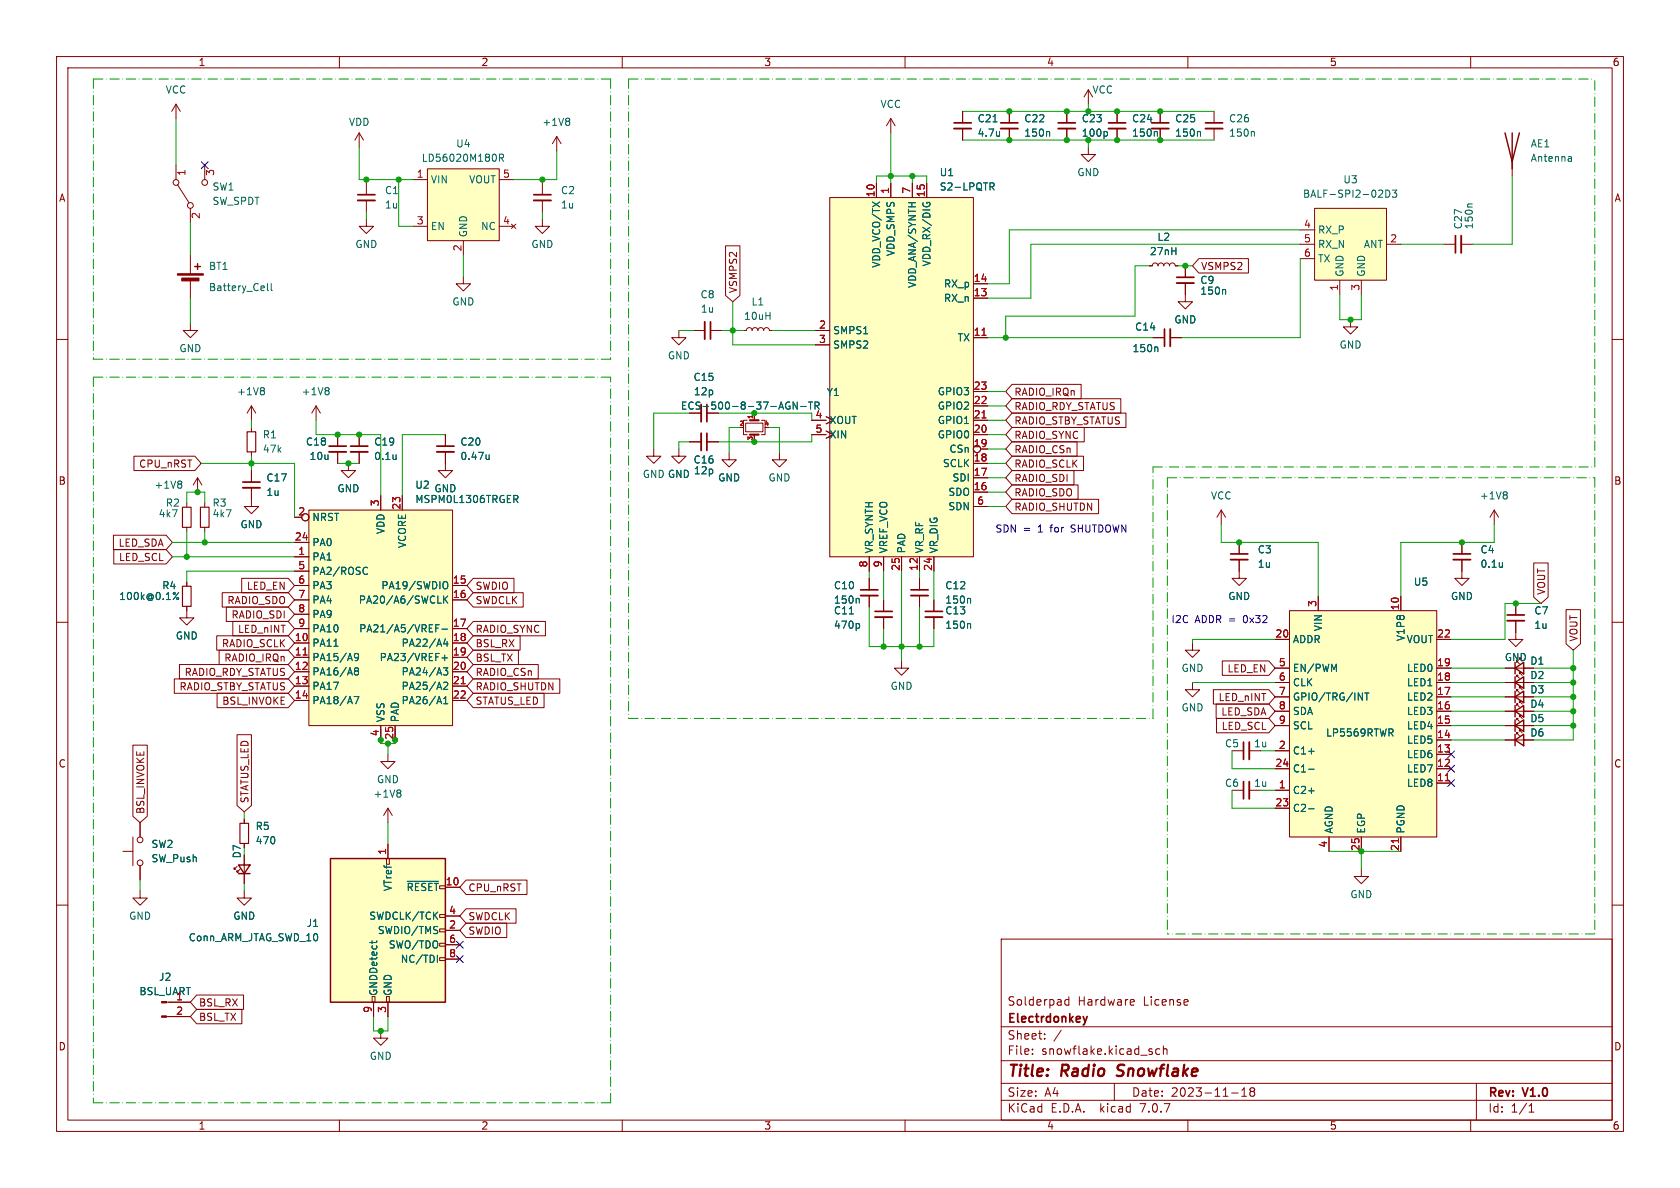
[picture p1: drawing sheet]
<svg xmlns="http://www.w3.org/2000/svg" width="297mm" height="210mm" viewBox="0 0 297 210" stroke-linecap="round" stroke-linejoin="round" font-family="sans-serif">
<g fill="none" stroke="#840000" stroke-width=".18">
<path d="M10 10h277v190h-277zM12 12h273v186h-273zM31.1 18.4l-.7 1.3M31.1 18.4v2.6M31.1 18.4l.8 1.3M60 10v2M110 10v2M160 10v2M170.2 19.7v2M178.4 19.7v2M188.6 19.7v2M192.4 15.9l-.8 1.2"/>
<path d="M192.4 15.9v2.5M192.4 15.9l.8 1.2M197.5 19.7v2M205.1 19.7v2M210 10v2M214.6 19.7v2M260 10v2M31.1 29.2v2.6M31.4 32.6l2 3.2M33.7 36.8v2.6M36.2 29.2v2.6M63.5 23.5v2.5"/>
<path d="M63.5 23.5l-.8 1.3M63.5 23.5l.8 1.3M64.8 38.7v1.3h1.2l-1.2 1.3-1.3-1.3h1.3M64.8 32.4v2M64.8 35.4v2.1M73 31.8h2.6M75.6 29.8h12.7v12.7h-12.7zM88.3 31.8h2.5M90.4 39.6l.8 .8M91.2 39.6l-.8 .8M95.9 38.7v1.3h1.3l-1.3 1.3-1.3-1.3h1.3M95.9 32.4v2"/>
<path d="M95.9 35.4v2.1M98.4 24.1l-.7 1.3M98.4 24.1v2.6M98.4 24.1l.8 1.3M146.7 34.9h25.4v63.5h-25.4zM154.9 32.4v2.5M157.5 21v2.5M157.5 32.4v2.5M157.5 21l-.8 1.2M157.5 21l.7 1.2M161.3 32.4v2.5M163.8 32.4v2.5"/>
<path d="M170.2 22.7v2.1M178.4 22.7v2.1M188.6 22.7v2.1M192.4 26v1.3h1.3l-1.3 1.3-1.3-1.3h1.3M197.5 22.7v2.1M205.1 22.7v2.1M214.6 22.7v2.1M232.4 36.8h12.7v12.7h-12.7zM267.3 28.6v2.5M10 60h2M33.7 57.2v1.2h1.2l-1.2 1.3-1.3-1.3h1.3M33.7 45.1v3.3"/>
<path d="M33.7 49.4v3.3M73 40h2.6M81.9 48.9v1.3h1.3l-1.3 1.2-1.3-1.2h1.3M81.9 42.5v2.6M88.3 40h2.5M120 58.4v1.3h1.3l-1.3 1.3-1.3-1.3h1.3M122.6 58.4h2M125.6 58.4h2M128.3 43.5h2.5v8.7l-1.3 1.1-1.2-1.1zM131.4 58.4h.6l.1-.3 .4-.2 .3 .2 .2 .3 .1-.3 .4-.2 .3 .2 .2 .3 .1-.3 .4-.2 .4 .2 .1 .3 .2-.3 .3-.2 .4 .2 .1 .3h.5M144.1 58.4h2.6M172.1 59.7h2.5"/>
<path d="M172.1 52.7h2.5M172.1 50.2h2.5M203.2 47h.5l.2-.4 .3-.1 .4 .1 .1 .4 .2-.4 .3-.1 .4 .1 .1 .4 .2-.4 .4-.1 .3 .1 .2 .4 .1-.4 .4-.1 .3 .1 .2 .4h.5M203.8 59.7h2.1M206.9 59.7h2M209.5 50v3.3h1.3l-1.3 1.3-1.2-1.3h1.2M209.5 47v2M211.9 45.7h8.8v2.6h-8.8l-1.1-1.3zM229.9 43.2h2.5M229.9 40.6h2.5M229.9 45.7h2.5M236.9 49.5v2.6"/>
<path d="M238.8 56.5v1.3h1.2l-1.2 1.3-1.3-1.3h1.3M240.7 49.5v2.6M245.1 43.2h2.5M255.3 43.2h2M258.3 43.2h2M285 60h2M44.4 71.8l-.7 1.2M44.4 71.8v2.5M44.4 75.6v.7M44.4 79.9v.7M44.4 71.8l.8 1.2M55.9 71.8l-.8 1.2"/>
<path d="M55.9 71.8v2.5M55.9 71.8l.7 1.2M59.7 76.8v2.1M59.7 79.9v2M63.5 76.8v2.1M63.5 79.9v2M78.7 79.9v3.3h1.3l-1.3 1.3-1.2-1.3h1.2M78.7 76.8v2.1M115.6 79.4v1.2h1.2l-1.2 1.3-1.3-1.3h1.3M120 79.4v1.2h1.3l-1.3 1.3-1.3-1.3h1.3M121.9 78.1h2.1M125 78.1h2"/>
<path d="M131.8 74.8h3.1v1.5h-3.1zM132.1 74.3h-.7v2.5h.7M133.3 73v1.3M133.3 76.8v1.3M134.6 74.3h.7v2.5h-.7M143.5 76.8h2.5M143.5 74.3h2.5M144.1 61h2.6M172.1 76.8h2.5M172.1 74.3h2.5M172.1 71.8h2.5M172.1 69.2h2.5"/>
<path d="M173.4 79.4h1.2M178.9 67.9h12.2v2.6h-12.2l-1.1-1.3zM178.9 70.5h19.2v2.5h-19.2l-1.1-1.2zM178.9 75.6h12.8v2.5h-12.8l-1.1-1.3zM178.9 73h20.2v2.6h-20.2l-1.1-1.3zM178.9 78.1h11.5v2.5h-11.5l-1.1-1.2zM20.1 94.6h9.3l1.1 1.3-1.1 1.3h-9.3zM20.1 97.2h9.3l1.1 1.2-1.1 1.3h-9.3zM23.7 80.6h10.7l1.2 1.3-1.2 1.3h-10.7zM33 88.9v.8M33 93.2v.8M34.9 84.5l-.7 1.2"/>
<path d="M34.9 84.5v2.5M34.9 84.5l.8 1.2M36.2 88.9v.8M36.2 93.2v.8M44.4 86.2v3.3h1.3l-1.3 1.3-1.2-1.3h1.2M44.4 83.2v2M52.1 98.4h2.5M52.1 95.9h2.5M54.6 90.2h25.4v38.1h-25.4zM61.6 81.9v1.3h1.3l-1.3 1.3-1.3-1.3h1.3M67.3 87.6v2.6M71.1 87.6v2.6"/>
<path d="M128.9 80v1.3h1.3l-1.3 1.3-1.3-1.3h1.3M137.8 80v1.3h1.3l-1.3 1.3-1.3-1.3h1.3M153.7 98.4v2.6M156.2 98.4v2.6M159.4 98.4v2.6M162.6 98.4v2.6M165.1 98.4v2.6M172.1 87h2.5M172.1 84.5h2.5M172.1 81.9h2.5M172.1 89.5h2.5M178.9 85.7h11.7v2.6h-11.7l-1.1-1.3z"/>
<path d="M178.9 80.6h12.7v2.6h-12.7l-1.1-1.3zM178.9 88.3h15.3v2.5h-15.3l-1.1-1.3zM178.9 83.2h11v2.5h-11l-1.1-1.2zM215.9 90.2l-.8 1.2M215.9 90.2v2.5M215.9 90.2l.8 1.2M219.1 98.9v3.3h1.2l-1.2 1.3-1.3-1.3h1.3M219.1 95.9v2M258.4 98.9v3.3h1.3l-1.3 1.3-1.2-1.3h1.2M258.4 95.9v2M264.2 90.2l-.8 1.2M264.2 90.2v2.5"/>
<path d="M264.2 90.2l.7 1.2M271.1 99.5h2.6v6.1l-1.3 1.1-1.3-1.1zM10 110h2M31.7 117.5h19.3l1.1 1.2-1.1 1.3h-19.3zM33 107.2v2h1.3l-1.3 1.3-1.3-1.3h1.3M33 102.9v.7M38.3 112.4h12.7l1.1 1.3-1.1 1.2h-12.7zM38.7 114.9h12.3l1.1 1.3-1.1 1.3h-12.3zM39.3 104.8h11.7l1.1 1.2-1.1 1.3h-11.7zM40 107.3h11l1.1 1.3-1.1 1.3h-11zM41.2 109.9h9.8l1.1 1.2-1.1 1.3h-9.8zM42.7 102.2h8.3l1.1 1.3-1.1 1.3h-8.3z"/>
<path d="M52.1 113.7h2.5M52.1 116.2h2.5M52.1 118.7h2.5M52.1 103.5h2.5M52.1 106h2.5M52.1 111.1h2.5M52.1 101h2.5M52.1 108.6h2.5M80 113.7h2.5M80 116.2h2.5M80 118.7h2.5M80 103.5h2.5"/>
<path d="M80 106h2.5M80 111.1h2.5M83.7 102.2h7.2v2.6h-7.2l-1.2-1.3zM83.7 114.9h7.9v2.6h-7.9l-1.2-1.3zM83.7 104.8h8.8v2.5h-8.8l-1.2-1.3zM83.7 109.9h12.7v2.5h-12.7l-1.2-1.3zM83.7 117.5h11.5v2.5h-11.5l-1.2-1.3zM83.7 112.4h8.3v2.5h-8.3l-1.2-1.2zM153.7 102.2v2.1M153.7 105.3v2M156.2 106v2.1M156.2 109.1v2"/>
<path d="M159.4 116.8v1.3h1.3l-1.3 1.3-1.3-1.3h1.3M162.6 102.2v2.1M162.6 105.3v2M165.1 106v2.1M165.1 109.1v2M210.8 113.7v1.2h1.3l-1.3 1.3-1.3-1.3h1.3M216.1 116.8h8.2l1.1 1.3-1.1 1.3h-8.2zM225.4 118.1h2.6M225.4 113h2.6M228 108h26v40h-26zM233 105.4v2.6M247.6 105.4v2.6"/>
<path d="M254 118.1h2.5M254 113h2.5M266.1 118.1h5M268 109.7v3.3h1.2l-1.2 1.3-1.3-1.3h1.3M268 106.7v2M268.1 119.6v-.2h.3h-.3l.5 .5M268.6 119.1v-.2h.3h-.3l.5 .5M276.9 107.8h2.5v6l-1.3 1.1-1.2-1.1zM285 110h2M23.5 131.7h2.5v12.6l-1.2 1.1-1.3-1.1zM30.8 120h20.2l1.1 1.3-1.1 1.3h-20.2zM38.4 122.6h12.6l1.1 1.2-1.1 1.3h-12.6z"/>
<path d="M41.9 129.9h2.6v12.5l-1.3 1.1-1.3-1.1zM52.1 121.3h2.5M52.1 123.8h2.5M67.3 128.3v2.5M68.6 133.4v1.2h1.2l-1.2 1.3-1.3-1.3h1.3M69.8 128.3v2.5M80 121.3h2.5M80 123.8h2.5M83.7 122.6h12.5v2.5h-12.5l-1.2-1.3zM83.7 120h15.3v2.6h-15.3l-1.2-1.3zM210.8 120.7v1.2h1.3l-1.3 1.3-1.3-1.3h1.3M214.5 121.9h9.8l1.1 1.3-1.1 1.3h-9.8z"/>
<path d="M215 124.5h9.3l1.1 1.2-1.1 1.3h-9.3zM215.1 127h9.2l1.1 1.3-1.1 1.2h-9.2zM217.8 139.7h2M217.8 132.7h2M220.9 139.7h2M220.9 132.7h2M225.4 139.7h2.6M225.4 132.7h2.6M225.4 123.2h2.6M225.4 128.3h2.6M225.4 125.7h2.6M225.4 120.7h2.6"/>
<path d="M225.4 135.9h2.6M254 123.2h2.5M254 128.3h2.5M254 130.8h2.5M254 125.7h2.5M254 120.7h2.5M254 138.4h2.5M254 135.9h2.5M254 133.4h2.5M266.1 123.2h5M266.1 128.3h5M266.1 130.8h5"/>
<path d="M266.1 125.7h5M266.1 120.7h5M268.1 122.2v-.3h.3h-.3l.5 .5M268.1 127.3v-.3h.3h-.3l.5 .5M268.1 129.8v-.3h.3h-.3l.5 .5M268.1 124.7v-.2h.3h-.3l.5 .5M268.6 121.7v-.3h.3h-.3l.5 .5M268.6 126.7v-.2h.3h-.3l.5 .5M268.6 129.3v-.3h.3h-.3l.5 .5M268.6 124.2v-.2h.3h-.3l.5 .5M10 160h2M21.7 150.5h1.8"/>
<path d="M23.5 148v5M24.8 157.5v1.3h1.2l-1.2 1.2-1.3-1.2h1.3M24.8 145.4v2.6M24.8 153v2.6M41.9 153.2l-.5 .5v-.3v.3h.3M42.4 153.7l-.5 .5v-.3v.3h.3M43.2 157.5v1.3h1.2l-1.2 1.2-1.3-1.2h1.3M43.2 144.8v.7M43.2 151.1v5.1M68.3 151.8h.5v1h-.5zM68.6 142.9l-.8 1.2M68.6 142.9v2.5"/>
<path d="M68.6 149.2v2.6M68.6 142.9l.7 1.2M78.7 156.8h2.6M82.4 155.6h10.8v2.5h-10.8l-1.1-1.3zM225.4 142.9h2.6M234.9 148v2.5M240.7 153.7v1.2h1.2l-1.2 1.3-1.3-1.3h1.3M240.7 148v2.5M247.6 148v2.5M285 160h2M29.4 179.7h4.3M29.4 177.2h4.3"/>
<path d="M34.8 178.4h8v2.6h-8l-1.1-1.3zM34.8 175.9h8.3v2.5h-8.3l-1.1-1.2zM65.8 176.1h.5v1.1h-.5zM66 177.2v2.5M68.3 176.1h.5v1.1h-.5zM68.6 177.2v2.5M77.7 161.7h1v.5h-1zM77.7 166.8h1v.5h-1zM77.7 164.2h1v.5h-1zM77.7 169.3h1v.5h-1zM78.7 164.5h2.6M78.7 161.9h2.6"/>
<path d="M78.7 167h2.6M78.7 169.5h2.6M82.4 160.7h8.8v2.5h-8.8l-1.1-1.3zM82.4 163.2h7.2v2.5h-7.2l-1.1-1.2zM177 166h108v32h-108zM189 176.2v1.5M189 176.8l-.5-.1-.3 .3v.4l.2 .2h.6M200 176.7l.5 .1v.3l-.7 .1M200.5 177.6l-.5 .1M210 176.8v.3l-.7 .1M60 198v2M67.3 182.2v1.3h1.3l-1.3 1.3-1.3-1.3h1.3"/>
<path d="M110 198v2M160 198v2M177 194.5h108M177 191.5h108M177 187.5h108M177 181.5h108M182.5 186.3v.1M182.5 185.5v.1M184.7 183.6v.1M184.7 182.8v.1M187.6 182.1l-1.3 2M197 191.5v3"/>
<path d="M205 185.5l-.4-.1-.3 .3v.4l.2 .2h.5M205.7 185.5l.2-.1 .3 .1 .1 .9M205.7 184.9v1.5M210 198v2M217.7 193.2h1.2M219.5 193.8h.9M219.5 192.7l.5-.4v1.5M221.2 192.9l-.2 .3v.3l.2 .3 .5-.1 .1-.2-.1-.4-.2-.2M221.2 192.9l-.2-.2 .2-.4 .5 .1 .1 .2-.3 .3M221.2 192.9h.3M260 198v2M261 191.5v6.5"/>
<path d="M270.3 196.6h.9M270.3 195.5l.4-.4v1.5"/>
<circle cx="31.1" cy="32.3" r=".51"/>
<circle cx="33.7" cy="36.3" r=".51"/>
<circle cx="36.2" cy="32.3" r=".51"/>
<circle cx="172.7" cy="79.4" r=".63"/>
<circle cx="54" cy="91.4" r=".63"/>
<circle cx="24.8" cy="148.5" r=".51"/>
<circle cx="24.8" cy="152.5" r=".51"/>
</g>
<path d="M197.4 190.1l.3 .1M197.7 188.4l-.1 .2v.4" fill="none" stroke="#840000" stroke-width=".4"/>
<g fill="none" stroke="#840000" stroke-width=".3">
<path d="M63.2 34.4h3.1M94.4 34.4h3M168.7 21.7h3M176.9 21.7h3.1M187.1 21.7h3M196 21.7h3M203.6 21.7h3M213.1 21.7h3.1M125.6 56.9v3M205.9 58.2v3M208 49h3.1M257.3 41.7v3"/>
<path d="M58.2 78.9h3M62 78.9h3M77.2 78.9h3.1M125 71.5v3M125 76.6v3M42.9 85.2h3.1M217.6 97.9h3M256.9 97.9h3.1M152.1 104.3h3.1M154.7 108.1h3M161 104.3h3.1M163.6 108.1h3"/>
<path d="M266.4 108.7h3.1M219.8 131.2v3M219.8 138.2v3M191.5 179.7l.3 1M192.2 179.7l-.4 1M191.8 180.7l-.1 .3"/>
</g>
<path d="M43.7 76.3h1.5v3.6h-1.5zM32.3 89.7h1.5v3.5h-1.5zM35.4 89.7h1.6v3.5h-1.6zM32.3 103.6h1.5v3.6h-1.5zM42.4 145.5h1.5v3.6h-1.5z" fill="none" stroke="#840000" stroke-width=".2"/>
<g fill="none" stroke="#006464" stroke-width=".18">
<path d="M88.3 27.9h.6l.1-.2v-.3l-.7-.2v1.3M88.6 27.9l.4 .6M100.5 20.9l.2 .2-.2 .3 .2 .3v.2l-.2 .3M163.2 35.8l-.1 .2M163.9 36v-.2h.4l.1 .2M175 32.3h.5l.3 .3-.2 .3-.6 .1M175.3 33l.5 .6M175.6 21.5h.7M176.7 23.2v.9M176.7 24h-.1M185.4 23.2l.2 .2v.7M195.5 23.2l.3 .3v.3l-.3 .3"/>
<path d="M204.4 23.2l.2 .2v.7M212 23.2l.2 .2v.7M221.6 23.2l.2 .2v.7M245 33.6a.64 .64 0 0 1 .7 .6 .64 .64 0 0 1-.7 .7zM246.1 33.6h.8l-.4 .5 .4 .1v.5l-.2 .2-.6-.2M260.3 36.1h-.7l-.2 .1M277.6 27.7l.2 .2v.6M277.8 28.5h-.4M277.8 28h-.4M47.3 50.1v1.1l.2 .2M47.9 50.1v1.1l.2 .2M216.5 51.2l.2 .1v.7"/>
<path d="M46.5 68.5l.2 .3-.2 .3 .2 .2v.3l-.2 .2M57.9 68.5l.3 .3-.3 .3 .3 .2v.3l-.3 .2M139.4 71.8h.3v.4l-.3 .1M139.5 71.1h.1M140.9 71.1v1.2l-.7-1.2v1.2M141.5 71.9h1M142.9 71.1h.8M143.3 71.1v1.2M144.1 71.7h.6l.1-.2-.1-.3-.6-.1v1.2M144.4 71.7l.4 .6M204.5 61.3l.2 .2v.7M31.9 85l.2 .3-.2 .3 .2 .2v.3l-.2 .2"/>
<path d="M70 80.4v.8M70 81.1v.1M86.5 80.4v.8M86.5 81.1l-.4 .1M90.8 87.6h.5l.3 .2-.2 .4h-.6M91.1 88.2l.5 .6M265.6 99.4v.9M266.2 86.9l.3 .3-.3 .3 .3 .2v.3l-.3 .2M31.6 104.7l-1 1.3M59 114.2h.8M62.9 118.6l-.2-.2 .2-.3h.2l.3 .2-.3 .3M62.9 118.6l-.2 .2v.4l.2 .1h.4l.1-.2v-.3l-.3-.2"/>
<path d="M62.9 118.6h.2M63.4 116.1l-.3 .2-.3-.1-.1-.1 .1-.5 .3-.1 .2 .1a.84 .84 0 0 1-.3 1.2h-.2M64.6 100.3l.4 .1M65 101.4l-.4 .1M77 111h.5M77.4 106.6h.6M77.6 110.4h-.6v1.3M78.1 116.3h1M78.1 111.2h1M78.4 118.1h.8l-.5 .4 .4 .2v.5l-.2 .1-.5-.1M78.4 105.4v1.2M78.6 102.8a.43 .43 0 0 1 .6 .4v.5a.43 .43 0 0 1-.6 .4"/>
<path d="M78.6 105.9l.6 .7M78.6 115.8v1M78.7 112.9l-.3 .9h.8M79 113.4v.8M79.2 105.4l-.8 .7M150.2 108.5h.7M151.7 105.8l.2 .2v.6M151.7 110.2l.3 .3v.3l-.3 .3M171.4 105.8l.2 .2v.6M171.4 110.2l.2 .2v.7M235.8 118.3l.5-.9v1.3M265.6 100.2h-.1"/>
<path d="M62.6 123.1h.8l-.5 1.3M70.6 139.6l.3 .3-.3 .3 .3 .2v.3l-.3 .2M78.4 120.7l.5-.1 .3 .4-.8 .9h.8M78.4 124.4h.8M78.4 123.5l.4-.4v1.3M231.4 139.8h.9M231.4 132.8h.9M231.4 136h.9M241.3 122.5h.7M241.6 122.5v1.3M245.9 129.5l.4 .6M246.2 129v.4"/>
<path d="M72 155.8h5.5M231.4 143h.9M65.8 166.3v.5M66.6 166.3v.3M77.3 168.9v1.2"/>
<circle cx="31.4" cy="105.8" r=".18"/>
</g>
<g fill="#ffffc2" stroke="#ffffc2" stroke-width=".18">
<path d="M54.6 90.2h25.4v38.1h-25.4z"/>
<path d="M58.4 151.8h20.3v25.4h-20.3z"/>
<path d="M232.4 36.8h12.7v12.7h-12.7z"/>
<path d="M146.7 34.9h25.4v63.5h-25.4z"/>
<path d="M75.6 29.8h12.7v12.7h-12.7z"/>
<path d="M228 108h26v40h-26z"/>
</g>
<path d="M173.6 59.3h.7M173.6 73.9h.7M53.6 115.8h.7M81.5 120.9h.7M255.5 138h.7M247.2 148.3v.7" fill="none" stroke="#a90000" stroke-width=".18"/>
<g fill="none" stroke="#840000" stroke-width=".33">
<path d="M63.2 35.4h3.1M94.4 35.4h3M168.7 22.7h3M176.9 22.7h3.1M187.1 22.7h3M196 22.7h3M203.6 22.7h3M213.1 22.7h3.1M124.6 56.9v3M206.9 58.2v3M208 50h3.1M258.3 41.7v3"/>
<path d="M58.2 79.9h3M62 79.9h3M77.2 79.9h3.1M124 71.5v3M124 76.6v3M42.9 86.2h3.1M217.6 98.9h3M256.9 98.9h3.1M152.1 105.3h3.1M154.7 109.1h3M161 105.3h3.1M163.6 109.1h3"/>
<path d="M266.4 109.7h3.1M220.9 131.2v3M220.9 138.2v3"/>
</g>
<g fill="none" stroke="#840000" stroke-width=".25">
<path d="M266.1 23.5l1.2 5.1 1.3-5.1M267.3 23.5v6.3M34.4 47.1h1M34.9 46.6v1M267.8 118.1l1.6-1v2zM267.8 117.1v2M267.8 119.6v2.1M267.8 123.2l1.6-1v2zM267.8 128.3l1.6-1v2zM267.8 130.8l1.6-1v2zM267.8 125.7l1.6-1v2zM267.8 120.7l1.6-1.1v2.1z"/>
<path d="M267.8 122.2v2M267.8 124.7v2M267.8 127.3v2M267.8 129.8v2M42.2 152.9h2l-1 1.5zM42.2 154.4h2M58.4 151.8h20.3v25.4h-20.3z"/>
</g>
<g fill="#840000" stroke="#840000" stroke-width=".18">
<path d="M31.4 48.4h4.5v.2h-4.5z"/>
<path d="M32.1 49.1h3.1v.6h-3.1z"/>
<path d="M28.6 179.6h.8v.2h-.8z"/>
<path d="M28.6 177h.8v.3h-.8z"/>
</g>
<path d="M132.6 74.3h1.5M132.6 76.8h1.5" fill="none" stroke="#840000" stroke-width=".38"/>
<g fill="none" stroke="#009600" stroke-width=".18">
<path d="M170.2 19.7h44.4M192.4 18.4v1.3M31.1 21v8.2M33.7 39.4v5.7M63.5 26v5.8h9.5M64.8 31.8v.6M64.8 37.5v1.2M70.5 31.8v8.2h2.5M95.9 31.8v.6M95.9 37.5v1.2M98.4 26.7v5.1h-7.6M154.9 32.4v-1.3h8.9v1.3"/>
<path d="M157.5 23.5v8.9M161.3 31.1v1.3M170.2 24.8h44.4M192.4 24.8v1.2M267.3 31.1v12.1h-7M33.7 52.7v4.5M81.9 45.1v3.8M120 58.4h2.6M127.6 58.4h3.8M129.5 53.3v7.7h14.6M136.5 58.4h7.6M174.6 59.7h29.2"/>
<path d="M203.2 47h-2.5v8.9h-22.9v3.8M208.3 47h2.5M229.9 45.7v14h-21M229.9 43.2h-47.7v9.5h-7.6M229.9 40.6h-51.5v9.6h-3.8M236.9 52.1v4.4h3.8v-4.4M247.6 43.2h7.7M44.4 74.3v1.3M55.9 74.3v2.5h11.4v10.8M78.7 76.8h-7.6v10.8M121.9 78.1h-1.9v1.3M121.9 73h-6.3v6.4"/>
<path d="M127 73h16.5M130.8 75.6h-1.9v4.4M135.9 75.6h1.9v4.4M143.5 76.8v1.3h-16.5M174.6 69.2h3.2M174.6 76.8h3.2M174.6 71.8h3.2M174.6 74.3h3.2M174.6 79.4h3.2M30.5 95.9h21.6M30.5 98.4h21.6M33 88.9v-1.9h3.2v1.9"/>
<path d="M33 94v4.4M35.6 81.9h16.5v9.5M36.2 94v1.9M44.4 80.6v2.6M59.7 81.9h3.8M174.6 81.9h3.2M174.6 84.5h3.2M174.6 87h3.2M174.6 89.5h3.2M215.9 92.7v3.2h17.1v9.5M264.2 92.7v3.2h-16.6v9.5M52.1 101h-19.1v1.9"/>
<path d="M153.7 101v1.2M153.7 107.3v7h11.4v-3.2M156.2 101v5M156.2 111.1v3.2M159.4 101v15.8M162.6 101v1.2M162.6 107.3v7M165.1 101v5M225.4 113h-14.6v.7M256.5 118.1h9.6M271.1 118.1h7M272.4 106.7h-6.3v6.3h-9.6"/>
<path d="M278.1 114.9v15.9h-7M67.3 130.8v.6h2.5v-.6M68.6 131.4v2M210.8 120.7h14.6M217.8 139.7v3.2h7.6M217.8 132.7v3.2h7.6M222.9 139.7h2.5M222.9 132.7h2.5M256.5 120.7h9.6M256.5 125.7h9.6M256.5 128.3h9.6M256.5 130.8h9.6"/>
<path d="M256.5 123.2h9.6M271.1 120.7h7M271.1 125.7h7M271.1 128.3h7M271.1 123.2h7M24.8 155.6v1.9M43.2 143.5v1.3M43.2 156.2v1.3M68.6 145.4v3.8M234.9 150.5h12.7M240.7 150.5v3.2M66 179.7v2.5h2.6v-2.5"/>
</g>
<g fill="none" stroke="#009600" stroke-width=".18" stroke-dasharray="1.7 .6 0 .6">
<path d="M16.5 14v49.5M16.5 14h91.4M107.9 14v49.5M111.1 14h170.8M111.1 14v113M16.5 66.7h91.4M16.5 63.5h91.4M16.5 66.7v128.2M203.8 82.6h78.1M206.4 84.5h75.5M206.4 84.5v80.6M281.9 82.6v-68.6"/>
<path d="M281.9 84.5v80.6M111.1 127h92.7M203.8 127v-44.4M281.9 165.1h-75.5M16.5 194.9h91.4M107.9 194.9v-128.2"/>
</g>
<path d="M35.6 28.6l1.2 1.2M36.8 28.6l-1.2 1.2M255.9 135.3l1.2 1.2M255.9 132.7l1.2 1.3M255.9 137.8l1.2 1.2M257.1 135.3l-1.2 1.2M257.1 132.7l-1.2 1.3M257.1 137.8l-1.2 1.2M80.7 166.4l1.2 1.2M80.7 168.9l1.2 1.3M81.9 166.4l-1.2 1.2M81.9 168.9l-1.2 1.3" fill="none" stroke="#000084" stroke-width=".18"/>
<g fill="#009600" stroke="#009600" stroke-width=".18">
<circle cx="238.8" cy="56.5" r=".46"/>
<circle cx="219.1" cy="95.9" r=".46"/>
<circle cx="258.4" cy="95.9" r=".46"/>
<circle cx="209.5" cy="47" r=".46"/>
<circle cx="205.1" cy="24.8" r=".46"/>
<circle cx="188.6" cy="24.8" r=".46"/>
<circle cx="188.6" cy="19.7" r=".46"/>
<circle cx="192.4" cy="19.7" r=".46"/>
<circle cx="205.1" cy="19.7" r=".46"/>
<circle cx="197.5" cy="19.7" r=".46"/>
<circle cx="197.5" cy="24.8" r=".46"/>
<circle cx="178.4" cy="24.8" r=".46"/>
<circle cx="178.4" cy="19.7" r=".46"/>
<circle cx="240.7" cy="150.5" r=".46"/>
<circle cx="177.8" cy="59.7" r=".46"/>
<circle cx="278.1" cy="125.7" r=".46"/>
<circle cx="278.1" cy="123.2" r=".46"/>
<circle cx="278.1" cy="118.1" r=".46"/>
<circle cx="278.1" cy="120.7" r=".46"/>
<circle cx="278.1" cy="128.3" r=".46"/>
<circle cx="268" cy="106.7" r=".46"/>
<circle cx="157.5" cy="31.1" r=".46"/>
<circle cx="161.3" cy="31.1" r=".46"/>
<circle cx="63.5" cy="76.8" r=".46"/>
<circle cx="36.2" cy="95.9" r=".46"/>
<circle cx="59.7" cy="76.8" r=".46"/>
<circle cx="61.6" cy="81.9" r=".46"/>
<circle cx="44.4" cy="81.9" r=".46"/>
<circle cx="156.2" cy="114.3" r=".46"/>
<circle cx="162.6" cy="114.3" r=".46"/>
<circle cx="159.4" cy="114.3" r=".46"/>
<circle cx="129.5" cy="58.4" r=".46"/>
<circle cx="133.3" cy="78.1" r=".46"/>
<circle cx="133.3" cy="73" r=".46"/>
<circle cx="67.3" cy="182.2" r=".46"/>
<circle cx="33" cy="98.4" r=".46"/>
<circle cx="67.3" cy="130.8" r=".46"/>
<circle cx="69.8" cy="130.8" r=".46"/>
<circle cx="68.6" cy="131.4" r=".46"/>
<circle cx="95.9" cy="31.8" r=".46"/>
<circle cx="64.8" cy="31.8" r=".46"/>
<circle cx="70.5" cy="31.8" r=".46"/>
<circle cx="34.9" cy="87" r=".46"/>
</g>
<g font-size="2.8" fill="#840000">
<text x="178" y="190.9">Title:</text>
<text x="187.7" y="190.9">Radio</text>
<text x="198.4" y="190.9">Snowflake</text>
</g>
<g font-size="2.1" fill="#840000">
<text x="178" y="178">Solderpad</text>
<text x="190.5" y="178">Hardware</text>
<text x="202.2" y="178">License</text>
<text x="178" y="184">Sheet:</text>
<text x="178" y="181.2">Electrdonkey</text>
<text x="178" y="186.7">File:</text>
<text x="184.1" y="186.7">snowflake.kicad_sch</text>
<text x="178" y="196.9">KiCad</text>
<text x="178" y="194.1">Size:</text>
<text x="184.7" y="194.1">A4</text>
<text x="185.7" y="196.9">E.D.A.</text>
<text x="194.6" y="196.9">kicad</text>
<text x="200" y="194.1">Date:</text>
<text x="201.8" y="196.9">7.0.7</text>
<text x="207" y="194.1">2023-11-18</text>
<text x="263" y="194.3">Rev:</text>
<text x="263" y="196.9">Id:</text>
<text x="267.1" y="196.9">1/1</text>
<text x="269.4" y="194.3">V1.0</text>
</g>
<g font-size="1.8" fill="#840000">
<text x="35" y="11.9">1</text>
<text x="85" y="11.9">2</text>
<text x="135" y="11.9">3</text>
<text x="185" y="11.9">4</text>
<text x="235" y="11.9">5</text>
<text x="285" y="11.9">6</text>
<text x="10.3" y="35.9">A</text>
<text x="285.3" y="35.9">A</text>
<text x="212.2" y="47.9">VSMPS2</text>
<text x="130.5" y="51.9" transform="rotate(-90 130.5 51.9)">VSMPS2</text>
<text x="179.2" y="70.2">RADIO_IRQn</text>
<text x="120.3" y="72.6">ECS-500-8-37-AGN-TR</text>
<text x="179.2" y="72.7">RADIO_RDY_STATUS</text>
<text x="179.2" y="77.8">RADIO_SYNC</text>
<text x="179.2" y="75.2">RADIO_STBY_STATUS</text>
<text x="24.5" y="82.9">CPU_nRST</text>
<text x="179.2" y="82.9">RADIO_SCLK</text>
<text x="179.2" y="80.3">RADIO_CSn</text>
<text x="10.3" y="85.9">B</text>
<text x="179.2" y="87.9">RADIO_SDO</text>
<text x="179.2" y="85.4">RADIO_SDI</text>
<text x="285.3" y="85.9">B</text>
<text x="179.2" y="90.5">RADIO_SHUTDN</text>
<text x="20.9" y="96.8">LED_SDA</text>
<text x="20.9" y="99.4">LED_SCL</text>
<text x="40.1" y="107">RADIO_SDO</text>
<text x="43.5" y="104.5">LED_EN</text>
<text x="84" y="104.5">SWDIO</text>
<text x="84" y="107">SWDCLK</text>
<text x="273.4" y="105.3" transform="rotate(-90 273.4 105.3)">VOUT</text>
<text x="40.8" y="109.5">RADIO_SDI</text>
<text x="42" y="112.1">LED_nINT</text>
<text x="84" y="112.1">RADIO_SYNC</text>
<text x="279.1" y="113.5" transform="rotate(-90 279.1 113.5)">VOUT</text>
<text x="32.5" y="119.7">RADIO_RDY_STATUS</text>
<text x="39.1" y="114.6">RADIO_SCLK</text>
<text x="39.6" y="117.2">RADIO_IRQn</text>
<text x="84" y="117.2">BSL_TX</text>
<text x="84" y="119.7">RADIO_CSn</text>
<text x="84" y="114.6">BSL_RX</text>
<text x="216.9" y="119.1">LED_EN</text>
<text x="31.6" y="122.2">RADIO_STBY_STATUS</text>
<text x="39.2" y="124.8">BSL_INVOKE</text>
<text x="84" y="124.8">STATUS_LED</text>
<text x="84" y="122.2">RADIO_SHUTDN</text>
<text x="215.3" y="124.1">LED_nINT</text>
<text x="215.8" y="126.7">LED_SDA</text>
<text x="215.9" y="129.2">LED_SCL</text>
<text x="10.3" y="135.9">C</text>
<text x="285.3" y="135.9">C</text>
<text x="25.7" y="144" transform="rotate(-90 25.7 144)">BSL_INVOKE</text>
<text x="44.1" y="142.1" transform="rotate(-90 44.1 142.1)">STATUS_LED</text>
<text x="42.8" y="151.8" transform="rotate(-90 42.8 151.8)">D7</text>
<text x="82.7" y="157.8">CPU_nRST</text>
<text x="82.7" y="162.9">SWDCLK</text>
<text x="82.7" y="165.4">SWDIO</text>
<text x="35.1" y="178.1">BSL_RX</text>
<text x="10.3" y="185.9">D</text>
<text x="35.1" y="180.7">BSL_TX</text>
<text x="285.3" y="185.9">D</text>
<text x="35" y="199.9">1</text>
<text x="85" y="199.9">2</text>
<text x="135" y="199.9">3</text>
<text x="185" y="199.9">4</text>
<text x="235" y="199.9">5</text>
<text x="285" y="199.9">6</text>
</g>
<g font-size="1.8" fill="#006464">
<text x="29.2" y="16.7">VCC</text>
<text x="193" y="16.7">VCC</text>
<text x="61.6" y="22.5">VDD</text>
<text x="95.8" y="22.5">+1V8</text>
<text x="155.6" y="19.3">VCC</text>
<text x="172.7" y="21.8">C21</text>
<text x="181" y="21.8">C22</text>
<text x="191.1" y="21.8">C23</text>
<text x="200" y="21.8">C24</text>
<text x="207.7" y="21.8">C25</text>
<text x="217.2" y="21.8">C26</text>
<text x="74.5" y="28.8">LD56020M180R</text>
<text x="80.5" y="26.3">U4</text>
<text x="172.7" y="24.4">4.7u</text>
<text x="181" y="24.4">150n</text>
<text x="200" y="24.4">150n</text>
<text x="207.7" y="24.4">150n</text>
<text x="217.2" y="24.4">150n</text>
<text x="270.5" y="26.3">AE1</text>
<text x="270.5" y="28.8">Antenna</text>
<text x="37.5" y="33.9">SW1</text>
<text x="68" y="34.5">C1</text>
<text x="76.1" y="32.6">VIN</text>
<text x="82.8" y="32.6">VOUT</text>
<text x="99.1" y="34.5">C2</text>
<text x="166" y="31.3">U1</text>
<text x="166" y="33.9">S2-LPQTR</text>
<text x="190.4" y="31.3">GND</text>
<text x="230.3" y="35.2">BALF-SPI2-02D3</text>
<text x="237.4" y="32.6">U3</text>
<text x="37.5" y="36.4">SW_SPDT</text>
<text x="68" y="37.1">1u</text>
<text x="76.1" y="40.9">EN</text>
<text x="85" y="40.9">NC</text>
<text x="99.1" y="37.1">1u</text>
<text x="232.9" y="41.5">RX_P</text>
<text x="258.7" y="40.6" transform="rotate(-90 258.7 40.6)">C27</text>
<text x="260.6" y="40.6" transform="rotate(-90 260.6 40.6)">150n</text>
<text x="36.8" y="47.9">BT1</text>
<text x="62.7" y="44">GND</text>
<text x="82.8" y="42" transform="rotate(-90 82.8 42)">GND</text>
<text x="93.8" y="44">GND</text>
<text x="155.8" y="47.4" transform="rotate(-90 155.8 47.4)">VDD_VCO/TX</text>
<text x="158.3" y="45.4" transform="rotate(-90 158.3 45.4)">VDD_SMPS</text>
<text x="164.7" y="47.2" transform="rotate(-90 164.7 47.2)">VDD_RX/DIG</text>
<text x="203.2" y="45.3">27nH</text>
<text x="204.5" y="42.8">L2</text>
<text x="232.9" y="44">RX_N</text>
<text x="232.9" y="46.6">TX</text>
<text x="241" y="44">ANT</text>
<text x="36.8" y="51.7">Battery_Cell</text>
<text x="123.7" y="52.9">C8</text>
<text x="162.2" y="51" transform="rotate(-90 162.2 51)">VDD_ANA/SYNTH</text>
<text x="166.8" y="53.6">RX_n</text>
<text x="166.8" y="51">RX_p</text>
<text x="212.1" y="50.4">C9</text>
<text x="212.1" y="52.3">150n</text>
<text x="237.7" y="49" transform="rotate(-90 237.7 49)">GND</text>
<text x="241.5" y="49" transform="rotate(-90 241.5 49)">GND</text>
<text x="79.9" y="54.2">GND</text>
<text x="123.8" y="55.5">1u</text>
<text x="131.4" y="56.7">10uH</text>
<text x="132.8" y="54.2">L1</text>
<text x="147.2" y="59.3">SMPS1</text>
<text x="200.6" y="58.6">C14</text>
<text x="207.5" y="57.4">GND</text>
<text x="31.6" y="62.5">GND</text>
<text x="118" y="63.7">GND</text>
<text x="147.2" y="61.8">SMPS2</text>
<text x="169.2" y="60.6">TX</text>
<text x="200.1" y="62.5">150n</text>
<text x="236.7" y="61.8">GND</text>
<text x="41.8" y="70.1">+1V8</text>
<text x="53.2" y="70.1">+1V8</text>
<text x="122.5" y="67.5">C15</text>
<text x="122.6" y="70.1">12p</text>
<text x="146.1" y="70.2">Y1</text>
<text x="165.7" y="70.1">GPIO3</text>
<text x="46.4" y="77.7">R1</text>
<text x="146.6" y="75.2">XOUT</text>
<text x="146.6" y="77.7">XIN</text>
<text x="165.7" y="77.7">GPIO0</text>
<text x="165.7" y="75.2">GPIO1</text>
<text x="165.7" y="72.6">GPIO2</text>
<text x="46.4" y="80.2">47k</text>
<text x="54" y="79">C18</text>
<text x="54.6" y="81.5">10u</text>
<text x="66" y="79">C19</text>
<text x="66" y="81.5">0.1u</text>
<text x="81.3" y="81.5">0.47u</text>
<text x="81.3" y="79">C20</text>
<text x="122.5" y="82.1">C16</text>
<text x="166.6" y="82.8">SCLK</text>
<text x="167.7" y="80.2">CSn</text>
<text x="27.2" y="86.6">+1V8</text>
<text x="29.2" y="89.8">R2</text>
<text x="37.5" y="89.8">R3</text>
<text x="47" y="87.9">1u</text>
<text x="47" y="85.3">C17</text>
<text x="59.6" y="87.2">GND</text>
<text x="73.3" y="86.6">U2</text>
<text x="73.3" y="89.1">MSPM0L1306TRGER</text>
<text x="76.7" y="87.2">GND</text>
<text x="113.5" y="84.7">GND GND</text>
<text x="118" y="84.7">GND</text>
<text x="122.6" y="84">12p</text>
<text x="126.9" y="85.3">GND</text>
<text x="135.8" y="85.3">GND</text>
<text x="167.6" y="87.9">SDO</text>
<text x="168.3" y="85.3">SDI</text>
<text x="214" y="88.5">VCC</text>
<text x="261.5" y="88.5">+1V8</text>
<text x="27.9" y="91.7">4k7</text>
<text x="37.5" y="91.7">4k7</text>
<text x="42.4" y="93.6">GND</text>
<text x="55.1" y="92.3">NRST</text>
<text x="68.2" y="94.5" transform="rotate(-90 68.2 94.5)">VDD</text>
<text x="167.6" y="90.4">SDN</text>
<text x="55.1" y="99.3">PA1</text>
<text x="55.1" y="101.8">PA2/ROSC</text>
<text x="55.1" y="96.7">PA0</text>
<text x="72" y="97" transform="rotate(-90 72 97)">VCORE</text>
<text x="154.5" y="97.9" transform="rotate(-90 154.5 97.9)">VR_SYNTH</text>
<text x="157.1" y="97.9" transform="rotate(-90 157.1 97.9)">VREF_VCO</text>
<text x="160.2" y="97.9" transform="rotate(-90 160.2 97.9)">PAD</text>
<text x="163.4" y="97.9" transform="rotate(-90 163.4 97.9)">VR_RF</text>
<text x="166" y="97.9" transform="rotate(-90 166 97.9)">VR_DIG</text>
<text x="222.3" y="98">C3</text>
<text x="222.3" y="100.6">1u</text>
<text x="261.6" y="98">C4</text>
<text x="261.6" y="100.6">0.1u</text>
<text x="21" y="106.3">100k@0.1%</text>
<text x="28.6" y="104.4">R4</text>
<text x="55.1" y="104.4">PA3</text>
<text x="55.1" y="106.9">PA4</text>
<text x="63.3" y="106.9">PA20/A6/SWCLK</text>
<text x="67.3" y="104.4">PA19/SWDIO</text>
<text x="147.3" y="106.9">150n</text>
<text x="147.3" y="104.4">C10</text>
<text x="167" y="106.9">150n</text>
<text x="167" y="104.4">C12</text>
<text x="217" y="106.3">GND</text>
<text x="249.9" y="103.7">U5</text>
<text x="256.4" y="106.3">GND</text>
<text x="31" y="113.3">GND</text>
<text x="55.1" y="109.4">PA9</text>
<text x="55.1" y="112">PA10</text>
<text x="63.4" y="112">PA21/A5/VREF-</text>
<text x="147.3" y="111.4">470p</text>
<text x="147.3" y="108.8">C11</text>
<text x="167" y="111.4">150n</text>
<text x="167" y="108.8">C13</text>
<text x="228.5" y="113.9">ADDR</text>
<text x="233.9" y="111.7" transform="rotate(-90 233.9 111.7)">VIN</text>
<text x="248.5" y="113.4" transform="rotate(-90 248.5 113.4)">V1P8</text>
<text x="248.6" y="113.9">VOUT</text>
<text x="271.2" y="108.8">C7</text>
<text x="271.2" y="111.4">1u</text>
<text x="55.1" y="114.5">PA11</text>
<text x="55.1" y="117.1">PA15/A9</text>
<text x="55.1" y="119.6">PA16/A8</text>
<text x="67" y="117.1">PA23/VREF+</text>
<text x="70.9" y="114.5">PA22/A4</text>
<text x="70.9" y="119.6">PA24/A3</text>
<text x="208.8" y="119">GND</text>
<text x="228.5" y="119">EN/PWM</text>
<text x="248.6" y="119">LED0</text>
<text x="265.9" y="117.1">GND</text>
<text x="270.4" y="117.7">D1</text>
<text x="55.1" y="122.1">PA17</text>
<text x="55.1" y="124.7">PA18/A7</text>
<text x="70.9" y="122.1">PA25/A2</text>
<text x="70.9" y="124.7">PA26/A1</text>
<text x="157.3" y="122.1">GND</text>
<text x="208.8" y="126">GND</text>
<text x="228.5" y="121.5">CLK</text>
<text x="228.5" y="124.1">GPIO/TRG/INT</text>
<text x="248.6" y="124.1">LED2</text>
<text x="248.6" y="121.5">LED1</text>
<text x="270.4" y="122.8">D3</text>
<text x="270.4" y="125.3">D4</text>
<text x="270.4" y="120.2">D2</text>
<text x="68.2" y="127.8" transform="rotate(-90 68.2 127.8)">VSS</text>
<text x="70.7" y="127.8" transform="rotate(-90 70.7 127.8)">PAD</text>
<text x="228.5" y="126.6">SDA</text>
<text x="228.5" y="129.1">SCL</text>
<text x="234.3" y="130.4">LP5569RTWR</text>
<text x="248.6" y="131.7">LED5</text>
<text x="248.6" y="129.1">LED4</text>
<text x="248.6" y="126.6">LED3</text>
<text x="270.4" y="127.9">D5</text>
<text x="270.4" y="130.4">D6</text>
<text x="216.5" y="132.3">C5</text>
<text x="221.6" y="132.3">1u</text>
<text x="228.5" y="133.6">C1+</text>
<text x="228.5" y="136.8">C1-</text>
<text x="248.6" y="136.8">LED7</text>
<text x="248.6" y="134.2">LED6</text>
<text x="65.9" y="141.2">+1V8</text>
<text x="66.5" y="138.7">GND</text>
<text x="216.5" y="139.3">C6</text>
<text x="221.6" y="139.3">1u</text>
<text x="228.5" y="140.6">C2+</text>
<text x="228.5" y="143.7">C2-</text>
<text x="248.6" y="139.3">LED8</text>
<text x="45.1" y="146.9">R5</text>
<text x="45.1" y="149.5">470</text>
<text x="235.8" y="147.4" transform="rotate(-90 235.8 147.4)">AGND</text>
<text x="241.5" y="147.4" transform="rotate(-90 241.5 147.4)">EGP</text>
<text x="248.5" y="147.4" transform="rotate(-90 248.5 147.4)">PGND</text>
<text x="26.7" y="150.1">SW2</text>
<text x="26.7" y="152.6">SW_Push</text>
<text x="69.4" y="157.6" transform="rotate(-90 69.4 157.6)">VTref</text>
<text x="71.8" y="157.7">~{RESET}</text>
<text x="238.6" y="159">GND</text>
<text x="22.7" y="162.8">GND</text>
<text x="33.3" y="166.6">Conn_ARM_JTAG_SWD_10</text>
<text x="41.1" y="162.8">GND</text>
<text x="54.1" y="164.1">J1</text>
<text x="65.2" y="162.8">SWDCLK/TCK</text>
<text x="66.7" y="165.3">SWDIO/TMS</text>
<text x="68.6" y="167.9">SWO/TDO</text>
<text x="28" y="173.6">J2</text>
<text x="70.7" y="170.4">NC/TDI</text>
<text x="24.5" y="176.1">BSL_UART</text>
<text x="66.9" y="176.1" transform="rotate(-90 66.9 176.1)">GNDDetect</text>
<text x="69.4" y="176.1" transform="rotate(-90 69.4 176.1)">GND</text>
<text x="65.3" y="187.6">GND</text>
</g>
<text font-size="1.8" fill="#009600" x="191.1" y="24.4">100p</text>
<g font-size="1.8" fill="#a90000">
<text x="33.1" y="31.2" transform="rotate(-90 33.1 31.2)">1</text>
<text x="38.2" y="31.2" transform="rotate(-90 38.2 31.2)">3</text>
<text x="73.6" y="31.5">1</text>
<text x="88.8" y="31.5">5</text>
<text x="154.7" y="35" transform="rotate(-90 154.7 35)">10</text>
<text x="157.2" y="34.4" transform="rotate(-90 157.2 34.4)">1</text>
<text x="161" y="34.4" transform="rotate(-90 161 34.4)">7</text>
<text x="163.6" y="35" transform="rotate(-90 163.6 35)">15</text>
<text x="35.6" y="38.8" transform="rotate(-90 35.6 38.8)">2</text>
<text x="73.6" y="39.8">3</text>
<text x="88.8" y="39.8">4</text>
<text x="230.4" y="40.4">4</text>
<text x="81.7" y="44.5" transform="rotate(-90 81.7 44.5)">2</text>
<text x="230.4" y="42.9">5</text>
<text x="230.4" y="45.5">6</text>
<text x="245.7" y="42.9">2</text>
<text x="172" y="52.5">13</text>
<text x="172" y="49.9">14</text>
<text x="236.6" y="51.5" transform="rotate(-90 236.6 51.5)">1</text>
<text x="240.4" y="51.5" transform="rotate(-90 240.4 51.5)">3</text>
<text x="144.7" y="58.2">2</text>
<text x="172" y="59.4">11</text>
<text x="144.7" y="60.7">3</text>
<text x="172" y="71.5">22</text>
<text x="172" y="69">23</text>
<text x="144.1" y="74">4</text>
<text x="144.1" y="76.6">5</text>
<text x="172" y="76.6">20</text>
<text x="172" y="74">21</text>
<text x="172" y="81.7">18</text>
<text x="172" y="79.1">19</text>
<text x="67.1" y="89.6" transform="rotate(-90 67.1 89.6)">3</text>
<text x="172" y="86.7">16</text>
<text x="172" y="84.2">17</text>
<text x="172.6" y="89.3">6</text>
<text x="52" y="95.6">24</text>
<text x="52.6" y="91.2">2</text>
<text x="70.9" y="90.2" transform="rotate(-90 70.9 90.2)">23</text>
<text x="52.6" y="98.2">1</text>
<text x="52.6" y="100.7">5</text>
<text x="153.4" y="100.4" transform="rotate(-90 153.4 100.4)">8</text>
<text x="156" y="100.4" transform="rotate(-90 156 100.4)">9</text>
<text x="159.1" y="101" transform="rotate(-90 159.1 101)">25</text>
<text x="162.3" y="101" transform="rotate(-90 162.3 101)">12</text>
<text x="164.8" y="101" transform="rotate(-90 164.8 101)">24</text>
<text x="52.6" y="103.3">6</text>
<text x="52.6" y="105.8">7</text>
<text x="80" y="103.3">15</text>
<text x="80" y="105.8">16</text>
<text x="232.8" y="107.4" transform="rotate(-90 232.8 107.4)">3</text>
<text x="247.4" y="108" transform="rotate(-90 247.4 108)">10</text>
<text x="52" y="113.4">10</text>
<text x="52.6" y="108.3">8</text>
<text x="52.6" y="110.9">9</text>
<text x="80" y="110.9">17</text>
<text x="80" y="113.4">18</text>
<text x="225.4" y="112.8">20</text>
<text x="254" y="112.8">22</text>
<text x="52" y="116">11</text>
<text x="52" y="118.5">12</text>
<text x="80" y="116">19</text>
<text x="80" y="118.5">20</text>
<text x="226" y="117.9">5</text>
<text x="254" y="117.9">19</text>
<text x="52" y="121">13</text>
<text x="52" y="123.6">14</text>
<text x="80" y="121">21</text>
<text x="80" y="123.6">22</text>
<text x="226" y="120.4">6</text>
<text x="226" y="122.9">7</text>
<text x="226" y="125.5">8</text>
<text x="254" y="125.5">16</text>
<text x="254" y="122.9">17</text>
<text x="254" y="120.4">18</text>
<text x="67.1" y="130.2" transform="rotate(-90 67.1 130.2)">4</text>
<text x="69.6" y="130.9" transform="rotate(-90 69.6 130.9)">25</text>
<text x="226" y="128">9</text>
<text x="254" y="130.6">14</text>
<text x="254" y="128">15</text>
<text x="225.4" y="135.6">24</text>
<text x="226" y="132.5">2</text>
<text x="254" y="135.6">12</text>
<text x="254" y="133.1">13</text>
<text x="225.4" y="142.6">23</text>
<text x="226" y="139.4">1</text>
<text x="254" y="138.2">11</text>
<text x="234.7" y="149.9" transform="rotate(-90 234.7 149.9)">4</text>
<text x="68.3" y="151.2" transform="rotate(-90 68.3 151.2)">1</text>
<text x="240.4" y="150.5" transform="rotate(-90 240.4 150.5)">25</text>
<text x="247.4" y="150.5" transform="rotate(-90 247.4 150.5)">21</text>
<text x="78.7" y="156.6">10</text>
<text x="79.3" y="161.7">4</text>
<text x="79.3" y="164.2">2</text>
<text x="79.3" y="166.8">6</text>
<text x="79.3" y="169.3">8</text>
<text x="31" y="176.9">1</text>
<text x="31" y="179.5">2</text>
<text x="65.8" y="179.1" transform="rotate(-90 65.8 179.1)">9</text>
<text x="68.3" y="179.1" transform="rotate(-90 68.3 179.1)">3</text>
</g>
<g font-size="1.8" fill="#0000c2">
<text x="175.9" y="94.2">SDN</text>
<text x="180.9" y="94.2">=</text>
<text x="183.6" y="94.2">1</text>
<text x="186" y="94.2">for</text>
<text x="189.8" y="94.2">SHUTDOWN</text>
<text x="207" y="110.2">I2C</text>
<text x="211.3" y="110.2">ADDR =</text>
<text x="220.1" y="110.2">0x32</text>
</g>
<g font-size="1.1" fill="#a90000">
<text x="130.6" y="75.3">2</text>
<text x="133.1" y="78" transform="rotate(-90 133.1 78)">3</text>
<text x="133.1" y="74.2" transform="rotate(-90 133.1 74.2)">1</text>
<text x="135.1" y="75.3">4</text>
</g>
</svg>
